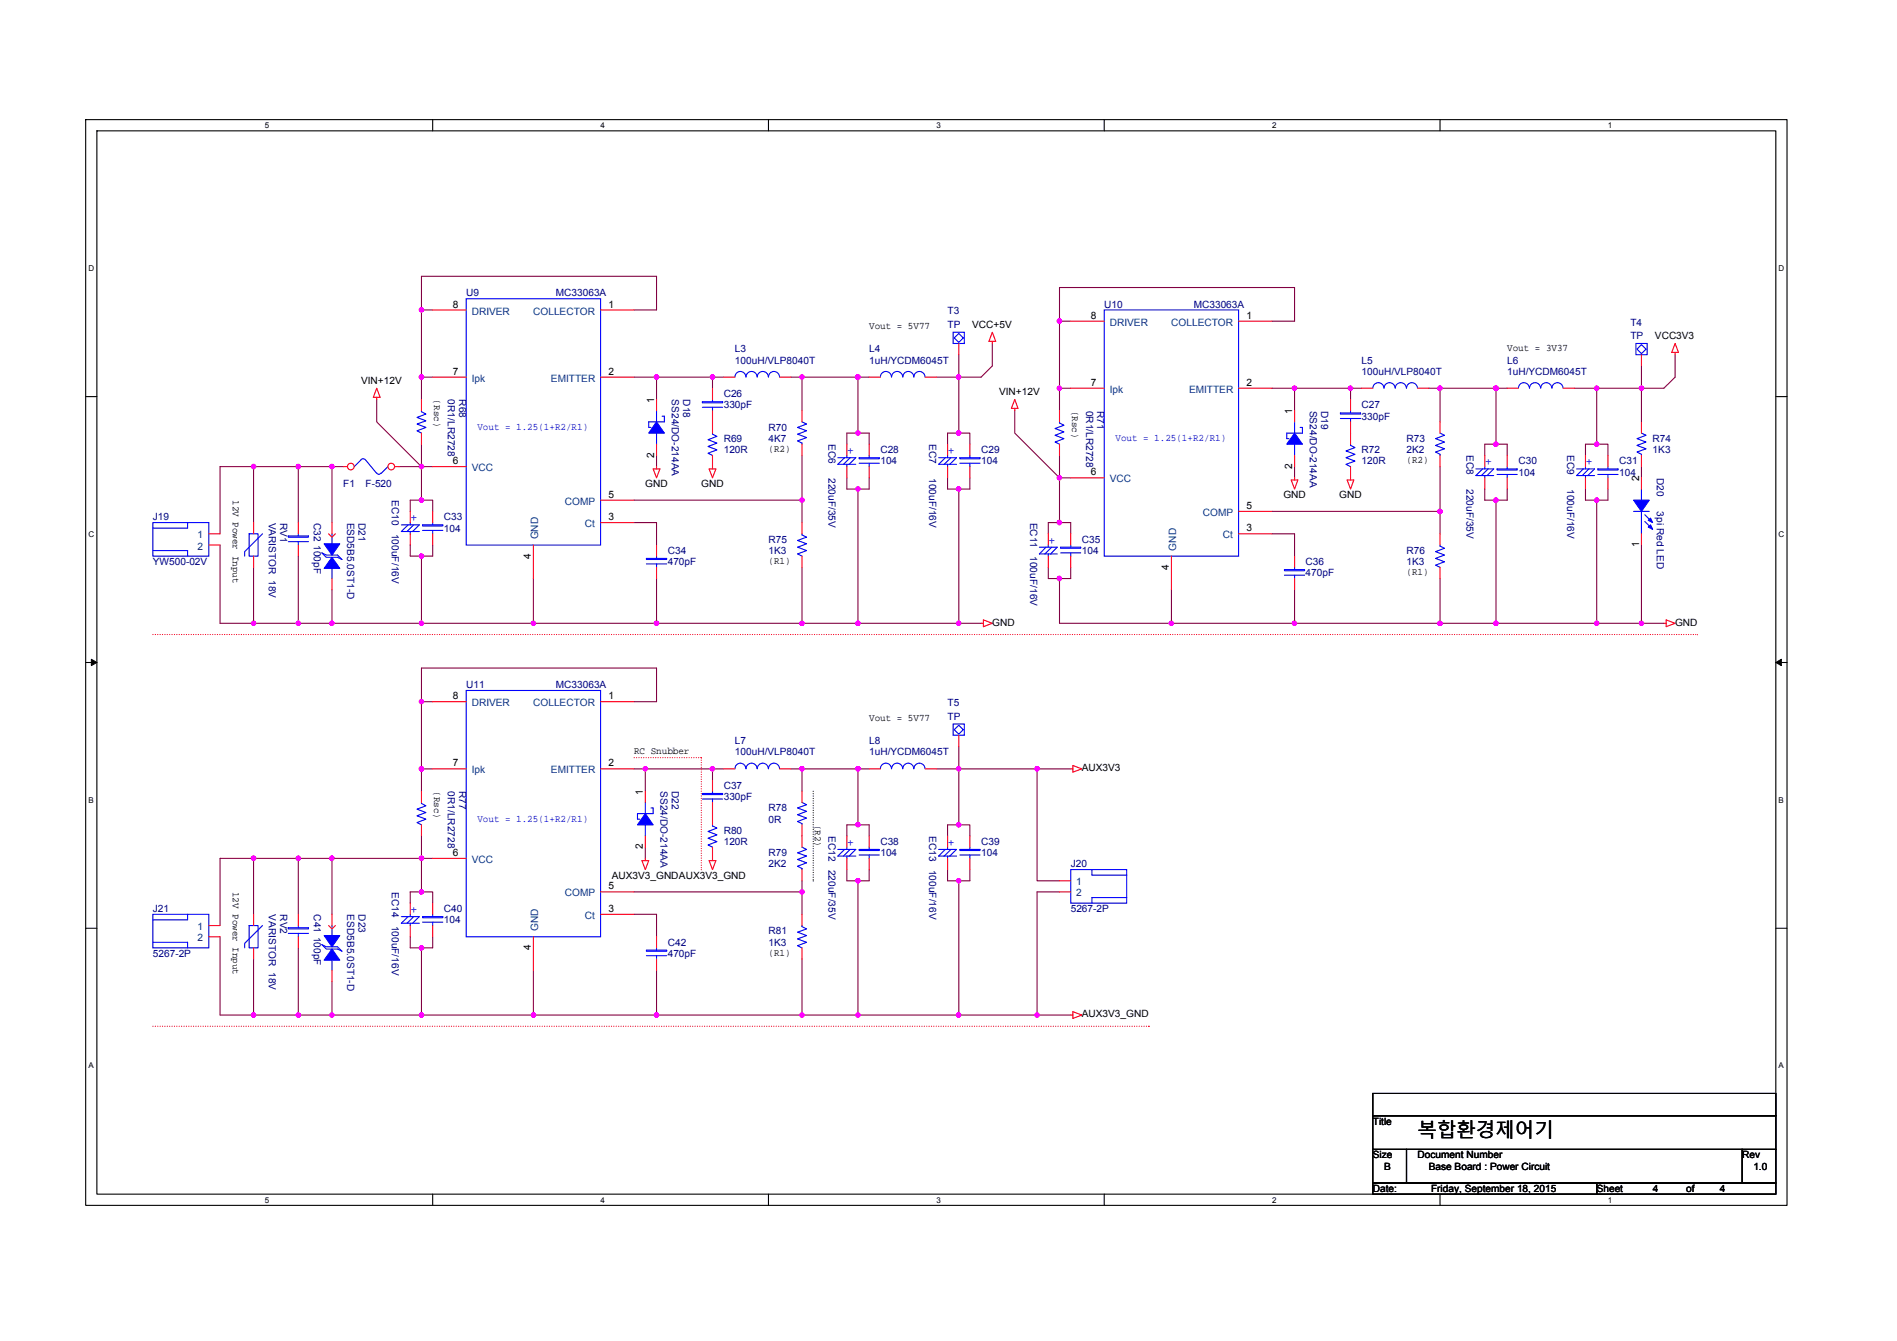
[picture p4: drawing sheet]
<svg xmlns="http://www.w3.org/2000/svg" width="297mm" height="210mm" viewBox="0 0 297 210" stroke-linecap="round" stroke-linejoin="round" font-family="sans-serif">
<path d="M13.4 18.7h266.4v170h-266.4zM15.2 20.5h262.9v166.5h-262.9z" fill="none" stroke="#000" stroke-width=".17"/>
<g fill="#fff">
<path d="M41.5 18.9h.6v1.4h-.6z"/>
<path d="M41.5 187.2h.6v1.4h-.6z"/>
</g>
<path d="M67.8 18.7v1.8M67.8 187v1.7" fill="none" stroke="#000" stroke-width=".17"/>
<g fill="#fff">
<path d="M94 18.9h.7v1.4h-.7z"/>
<path d="M94 187.2h.7v1.4h-.7z"/>
</g>
<path d="M120.3 18.7v1.8M120.3 187v1.7" fill="none" stroke="#000" stroke-width=".17"/>
<g fill="#fff">
<path d="M146.6 18.9h.7v1.4h-.7z"/>
<path d="M146.6 187.2h.7v1.4h-.7z"/>
</g>
<path d="M172.9 18.7v1.8M172.9 187v1.7" fill="none" stroke="#000" stroke-width=".17"/>
<g fill="#fff">
<path d="M199.2 18.9h.7v1.4h-.7z"/>
<path d="M199.2 187.2h.7v1.4h-.7z"/>
</g>
<path d="M225.5 18.7v1.8M225.5 187v1.7" fill="none" stroke="#000" stroke-width=".17"/>
<g fill="#fff">
<path d="M251.8 18.9h.7v1.4h-.7z"/>
<path d="M251.8 187.2h.7v1.4h-.7z"/>
<path d="M13.9 41.3h.8v1.4h-.8z"/>
<path d="M278.5 41.3h.9v1.4h-.9z"/>
<path d="M13.9 82.9h.8v1.4h-.8z"/>
<path d="M278.5 82.9h.9v1.4h-.9z"/>
</g>
<path d="M13.4 62.1h1.8M278.1 62.1h1.7" fill="none" stroke="#000" stroke-width=".17"/>
<g fill="#fff">
<path d="M13.9 124.5h.8v1.4h-.8z"/>
<path d="M278.5 124.5h.8v1.4h-.8z"/>
</g>
<path d="M13.4 103.7h1.8M278.1 103.7h1.7" fill="none" stroke="#000" stroke-width=".17"/>
<path d="M14.3 103.2l.9 .5-.9 .5zM278.1 103.7l.8-.5v1z" fill="#000" stroke="#000" stroke-width=".16"/>
<g fill="#fff">
<path d="M13.8 166.2h.9v1.4h-.9z"/>
<path d="M278.5 166.2h.8v1.4h-.8z"/>
</g>
<path d="M13.4 145.4h1.8M278.1 145.4h1.7M215 171.2h63.1v3.5h-63.1zM215 174.7h63.1v5.3h-63.1zM215 180h5.2v5.2h-5.2zM220.2 180h52.6v5.2h-52.6zM272.8 180h5.3v5.2h-5.3zM215 185.2h35v1.8h-35zM250 185.2h28.1v1.8h-28.1z" fill="none" stroke="#000" stroke-width=".17"/>
<path d="M23.9 99.4h241.9M265.8 99.4h.1M99.3 118.6h10.5M109.8 118.6h.1M109.8 118.6v17.6M109.8 136.2h.1M23.9 160.7h156M179.9 160.7h.1" fill="none" stroke="#f00" stroke-width=".17" stroke-dasharray="0 .3"/>
<path d="M127.3 123.9v14M127.3 137.9h.1" fill="none" stroke="#000" stroke-width=".17" stroke-dasharray="0 .3"/>
<g fill="none" stroke="#800040" stroke-width=".17">
<path d="M66 59.1h1.8M66 59.1v3.4M66 48.5v10.6M67.8 48.5h-1.8v-5.2h36.8v5.2h-3.5M99.3 59.1h3.5M102.8 59.1h8.8v1.7M102.8 59.1v3.4M111.6 59.1h1.7M123.8 59.1h1.8M125.6 59.1v5.2M125.6 59.1h8.7M134.3 59.1h1.8"/>
<path d="M134.3 59.1v8.7M146.6 59.1h3.5M150.1 55.5v3.6M150.1 59.1v8.7h1.8v1.8M155.4 53.8v3.5l-1.8 1.8h-3.5M165.9 50.3v10.5M167.7 50.3h-1.8v-5.3h36.8v5.3h-3.5M262.3 55.5v3.6l-1.8 1.7h-3.5v-3.5M39.7 73.1h7v8.7M39.7 73.1h-5.2v10.5M39.7 73.1v8.7M46.7 73.1h5.3"/>
<path d="M52 73.1h1.7M52 73.1v8.7M59 62.5v3.6l7 7M62.5 73.1h3.5M66 78.3h1.8v1.8M66 78.3h-1.8v1.8M66 73.1h1.8M66 69.6v3.5M66 73.1v5.2M99.3 78.3h26.3M102.8 71.3v1.8M125.6 71.3v7"/>
<path d="M125.6 78.3v3.5M132.6 74.8v1.8h1.7M134.3 67.8h1.8v1.8M134.3 76.6v21M134.3 67.8h-1.7v1.8M136.1 74.8v1.8h-1.8M148.4 74.8v1.8h1.7M150.1 76.6v21M150.1 67.8h-1.7v1.8M151.9 74.8v1.8h-1.8M158.9 64.3v3.5l7 7M165.9 74.8v7"/>
<path d="M165.9 71.3v3.5M165.9 60.8v3.5M165.9 60.8h1.8M165.9 74.8h1.8M199.2 60.8h3.5M202.7 60.8v3.5M202.7 73.1v1.7M202.7 60.8h8.8M211.5 60.8v1.7M211.5 60.8h1.7M223.7 60.8h1.8M225.5 60.8h8.7"/>
<path d="M225.5 60.8v5.3M225.5 73.1v7M232.5 76.6v1.7h1.7M234.2 60.8h1.8M234.2 69.6h-1.7v1.7M234.2 69.6h1.8v1.7M234.2 60.8v8.8M234.2 78.3v19.3M236 76.6v1.7h-1.8M246.5 60.8h3.5M248.3 76.6v1.7h1.7M250 60.8v8.8h1.8v1.7"/>
<path d="M250 69.6h-1.7v1.7M250 60.8h7v5.3M250 78.3v19.3M251.8 76.6v1.7h-1.8M257 73.1v1.7M34.5 85.3v12.3h5.2M39.7 97.6h7M39.7 88.8v8.8M46.7 87.1v10.5M46.7 97.6h5.3M52 92.4v5.2M52 97.6h14"/>
<path d="M64.2 85.3v1.8h1.8M66 87.1v10.5M66 97.6h17.5M67.8 85.3v1.8h-1.8M83.5 90.6v7M83.5 97.6h19.3M99.3 81.8h3.5v3.5M102.8 90.6v7M102.8 97.6h47.3M125.6 88.8v8.8M150.1 97.6h3.5M164.1 88.8v1.8h1.8v7h17.5"/>
<path d="M165.9 81.8h-1.8v1.8M165.9 81.8h1.8v1.8M167.7 88.8v1.8h-1.8M183.4 97.6h19.3M183.4 92.4v5.2M199.2 80.1h26.3M199.2 83.6h3.5v3.5M202.7 92.4v5.2M202.7 97.6h47.3M225.5 90.6v7M225.5 80.1v3.5M250 97.6h7"/>
<path d="M257 85.3v12.3M257 97.6h3.5M66 109.9v10.5M67.8 109.9h-1.8v-5.3h36.8v5.3h-3.5M150.1 116.9v3.5M39.7 134.4h7v8.8M39.7 134.4h-5.2v10.5M39.7 134.4v8.8M46.7 134.4h5.3M52 134.4h14M52 134.4v8.8M66 120.4h1.8"/>
<path d="M66 139.7h1.8v1.7M66 120.4v3.5M66 139.7h-1.8v1.7M66 134.4h1.8M66 130.9v3.5M66 134.4v5.3M99.3 139.7h26.3M99.3 120.4h1.7M101 132.7v1.7M101 120.4h10.6v1.7M101 120.4v3.5M111.6 120.4h1.7"/>
<path d="M123.8 120.4h1.8M125.6 120.4h8.7M125.6 120.4v3.5M125.6 137.9v1.8M125.6 139.7v3.5M132.6 136.2v1.7h1.7M134.3 129.2h1.8v1.7M134.3 120.4h1.8M134.3 137.9v21M134.3 129.2h-1.7v1.7M134.3 120.4v8.8M136.1 136.2v1.7h-1.8"/>
<path d="M146.6 120.4h3.5M148.4 136.2v1.7h1.7M150.1 137.9v21M150.1 120.4h12.3M150.1 129.2h-1.7v1.7M150.1 120.4v8.8h1.8v1.7M151.9 136.2v1.7h-1.8M162.4 120.4v17.5h3.5M162.4 120.4h5.3M165.9 139.7h-3.5v19.2M34.5 146.7v12.2h5.2M39.7 158.9h7"/>
<path d="M39.7 150.2v8.7M46.7 148.4v10.5M46.7 158.9h5.3M52 158.9h14M52 153.7v5.2M64.2 146.7v1.7h1.8M66 148.4v10.5M66 158.9h17.5M67.8 146.7v1.7h-1.8M83.5 151.9v7M83.5 158.9h19.3M99.3 143.2h3.5v3.5"/>
<path d="M102.8 151.9v7M102.8 158.9h47.3M125.6 150.2v8.7M150.1 158.9h12.3M162.4 158.9h5.3"/>
</g>
<g fill="#f0f" stroke="#f0f" stroke-width=".17">
<circle cx="165.9" cy="90.6" r=".34"/>
<circle cx="165.9" cy="81.8" r=".34"/>
<circle cx="257" cy="97.6" r=".34"/>
<circle cx="225.5" cy="97.6" r=".35"/>
<circle cx="202.7" cy="97.6" r=".34"/>
<circle cx="183.4" cy="97.6" r=".34"/>
<circle cx="250" cy="97.6" r=".34"/>
<circle cx="250" cy="78.3" r=".34"/>
<circle cx="234.2" cy="97.6" r=".35"/>
<circle cx="234.2" cy="78.3" r=".35"/>
<circle cx="234.2" cy="69.6" r=".35"/>
<circle cx="234.2" cy="60.8" r=".35"/>
<circle cx="225.5" cy="60.8" r=".35"/>
<circle cx="250" cy="69.6" r=".34"/>
<circle cx="250" cy="60.8" r=".34"/>
<circle cx="211.5" cy="60.8" r=".34"/>
<circle cx="225.5" cy="80.1" r=".35"/>
<circle cx="165.9" cy="74.8" r=".34"/>
<circle cx="165.9" cy="60.8" r=".34"/>
<circle cx="165.9" cy="50.3" r=".34"/>
<circle cx="257" cy="60.8" r=".34"/>
<circle cx="125.6" cy="59" r=".34"/>
<circle cx="125.6" cy="97.6" r=".34"/>
<circle cx="102.8" cy="97.6" r=".35"/>
<circle cx="83.5" cy="97.6" r=".34"/>
<circle cx="150.1" cy="97.6" r=".34"/>
<circle cx="150.1" cy="76.6" r=".34"/>
<circle cx="134.3" cy="97.6" r=".34"/>
<circle cx="134.3" cy="76.6" r=".34"/>
<circle cx="134.3" cy="59" r=".34"/>
<circle cx="134.3" cy="67.8" r=".34"/>
<circle cx="150.1" cy="67.8" r=".34"/>
<circle cx="150.1" cy="59" r=".34"/>
<circle cx="102.8" cy="59" r=".35"/>
<circle cx="111.6" cy="59" r=".35"/>
<circle cx="125.6" cy="78.3" r=".34"/>
<circle cx="66" cy="73.1" r=".34"/>
<circle cx="66" cy="59" r=".34"/>
<circle cx="66" cy="87.1" r=".34"/>
<circle cx="66" cy="78.3" r=".34"/>
<circle cx="66" cy="48.5" r=".34"/>
<circle cx="202.7" cy="60.8" r=".34"/>
<circle cx="52" cy="73.1" r=".34"/>
<circle cx="46.7" cy="73.1" r=".34"/>
<circle cx="39.7" cy="97.6" r=".34"/>
<circle cx="39.7" cy="73.1" r=".34"/>
<circle cx="46.7" cy="97.6" r=".34"/>
<circle cx="66" cy="97.6" r=".34"/>
<circle cx="52" cy="97.6" r=".34"/>
<circle cx="52" cy="134.4" r=".34"/>
<circle cx="46.7" cy="134.4" r=".34"/>
<circle cx="39.7" cy="158.9" r=".34"/>
<circle cx="39.7" cy="134.4" r=".34"/>
<circle cx="46.7" cy="158.9" r=".34"/>
<circle cx="125.6" cy="120.4" r=".34"/>
<circle cx="125.6" cy="158.9" r=".34"/>
<circle cx="102.8" cy="158.9" r=".35"/>
<circle cx="83.5" cy="158.9" r=".34"/>
<circle cx="66" cy="158.9" r=".34"/>
<circle cx="150.1" cy="158.9" r=".34"/>
<circle cx="150.1" cy="137.9" r=".34"/>
<circle cx="134.3" cy="158.9" r=".34"/>
<circle cx="134.3" cy="137.9" r=".34"/>
<circle cx="134.3" cy="120.4" r=".34"/>
<circle cx="134.3" cy="129.1" r=".34"/>
<circle cx="150.1" cy="129.1" r=".34"/>
<circle cx="150.1" cy="120.4" r=".34"/>
<circle cx="101" cy="120.4" r=".34"/>
<circle cx="111.6" cy="120.4" r=".35"/>
<circle cx="125.6" cy="139.7" r=".34"/>
<circle cx="66" cy="134.4" r=".34"/>
<circle cx="66" cy="120.4" r=".34"/>
<circle cx="66" cy="148.4" r=".34"/>
<circle cx="66" cy="139.7" r=".34"/>
<circle cx="66" cy="109.9" r=".34"/>
<circle cx="52" cy="158.9" r=".34"/>
<circle cx="162.4" cy="120.4" r=".34"/>
<circle cx="162.4" cy="158.9" r=".34"/>
</g>
<g fill="none" stroke="#f00" stroke-width=".17">
<path d="M67.8 59.1h5.2M67.8 48.5h5.2M94 48.5h5.3M94 59.1h5.3M136.1 59.1h1.8M144.9 59.1h1.7M155.4 52l.5 1.4h-1zM155.4 53.4v.4M262.3 53.8l.5 1.4h-1zM262.3 55.2v.3M59 60.8l.5 1.4h-1zM59 62.2v.3"/>
<path d="M67.8 73.1h5.2M94 78.3h5.3M102.3 73.4h1l-.5 1.4zM102.8 73.1v.3M111 73.4h1.1l-.5 1.4zM111.6 71.3v2.1M111.6 66.1v1.7M132.6 69.6v1.7M132.6 73.1v1.7M148.4 69.6v1.7M148.4 73.1v1.7M158.9 62.5l.5 1.4h-1z"/>
<path d="M158.9 63.9v.4M165.9 69.6v1.7M165.9 64.3v1.8M202.2 75.2h1l-.5 1.4zM202.7 71.3v1.8M202.7 64.3v1.8M202.7 74.8v.4M210.9 75.2h1.1l-.5 1.4zM211.5 73.1v2.1M211.5 67.8v1.8M232.5 71.3v1.8M232.5 74.8v1.8"/>
<path d="M236 60.8h1.8M244.8 60.8h1.7M248.3 71.3v1.8M248.3 74.8v1.8M251.8 71.3v1.8M251.8 74.8v1.8M257 74.8v1.8M64.2 80.1v1.7M64.2 83.6v1.7M83.5 85.3v5.3M94 81.8h5.3M153.6 97.6h.4"/>
<path d="M154 97.1l1.4 .5-1.4 .5zM202.7 87.1v1.7M202.7 90.6v1.8M257 83.6v1.7M260.5 97.6h.4M260.9 97.1l1.4 .5-1.4 .5zM67.8 109.9h5.2M94 109.9h5.3M150.1 115.1v1.8M168 119.9l1.4 .5-1.4 .5zM67.8 134.4h5.2M67.8 120.4h5.2"/>
<path d="M94 120.4h5.3M94 139.7h5.3M100.5 134.8h1.1l-.6 1.4zM101 134.4v.4M111 134.8h1.1l-.5 1.4zM111.6 134.4v.4M125.6 130.9v1.8M125.6 136.2v1.7M132.6 130.9v1.8M132.6 134.4v1.8M136.1 120.4h1.8M144.9 120.4h1.7"/>
<path d="M148.4 130.9v1.8M148.4 134.4v1.8M167.7 120.4h.3M32.7 144.9h1.8M32.7 146.7h1.8M46.7 143.2v1.7M46.7 146.7v1.7M51.5 144.9l.5 .6 .5-.6M52 143.2v1.7M52 151.9v1.8M64.2 141.4v1.8M64.2 144.9v1.8"/>
<path d="M67.8 141.4v1.8M67.8 144.9v1.8M83.5 146.7v5.2M94 143.2h5.3M102.8 146.7v1.7M102.8 150.2v1.7M125.6 148.4v1.8M125.6 143.2v1.7M167.7 158.9h.3M168 158.4l1.4 .5-1.4 .6z"/>
</g>
<g fill="none" stroke="#00f" stroke-width=".17">
<path d="M73 46.8h21v38.5h-21zM137.9 59a.87 .87 0 0 1 .8-.8 .87 .87 0 0 1 .9 .8 .88 .88 0 0 1 .9-.8 .88 .88 0 0 1 .8 .8 .87 .87 0 0 1 .9-.8 .87 .87 0 0 1 .9 .8M143.1 59a.87 .87 0 0 1 .9-.8 .87 .87 0 0 1 .8 .8M56.5 72l-1 1.1M57.2 72a.49 .49 0 0 0-.7 0M57.2 72l1.8 2.1M59.6 74.1a.34 .34 0 0 1-.3 .2 .34 .34 0 0 1-.3-.2M60.7 73.1l-1 1M111.6 67.8v.2l.7 .3-1.4 .6 1.4 .5-1.4 .5 1.4 .5-1.4 .6 .7 .3M131.2 71.7h2.8l-1.1 1M132.2 71.7l-1 1h2.8M132.6 71.3v.4"/>
<path d="M132.6 72.7v.4M133.1 71.7l-1 1M147 71.7h2.8l-1.1 1M148 71.7l-1 1h2.8M148.4 71.3v.4M148.4 72.7v.4M148.9 71.7l-1.1 1M165.9 66.1v.1l.7 .4-1.4 .5 1.4 .5-1.4 .6 1.4 .5-1.4 .5 .7 .4M202.7 69.6v1.7M202.7 66.1v1.7M203.6 66.9h.3v.9h-2.4v.9h.3M211.5 69.6v.1l.7 .4-1.4 .5 1.4 .5-1.4 .6 1.4 .5-1.4 .5 .7 .4"/>
<path d="M231.1 73.4h2.8l-1 1.1M232.2 73.4l-1.1 1.1h2.8M232.5 73.1v.3M232.5 74.5v.3M233 73.4l-1 1.1M241.2 60.8a.88 .88 0 0 0-.8-.9 .88 .88 0 0 0-.9 .9 .86 .86 0 0 0-.9-.9 .86 .86 0 0 0-.8 .9M243 60.8a.87 .87 0 0 0-.9-.9 .87 .87 0 0 0-.8 .9M244.7 60.8a.87 .87 0 0 0-.8-.9 .87 .87 0 0 0-.9 .9M246.9 73.4h2.8l-1.1 1.1M247.9 73.4l-1 1.1h2.8M248.3 73.1v.3M248.3 74.5v.3"/>
<path d="M248.8 73.4l-1 1.1M250.2 74.3h3.2M250.2 73.4h3.2v.2h-3.2zM251.8 73.1v.3M251.8 74.3v.5M257 76.6v1.7M62.8 82.2h2.9l-1.1 1M63.9 82.2l-1.1 1h2.9M64.2 81.8v.4M64.2 83.2v.4M64.8 82.2l-1.1 1M201.1 90.1h3.2"/>
<path d="M201.1 89.2h3.2v.2h-3.2zM202.7 88.8v.4M202.7 90.1v.5M255.8 80.1h2.5M257 80.1v3.5M257.6 80.6l1 1.1M257.6 81.7l1 1M73 108.1h21v38.6h-21zM149.2 113.4h1.8v1.7h-1.8zM149.4 114.3l.7-.7 .7 .7-.7 .7zM125.6 132.7l.7 .3-1.4 .5 1.4 .5-1.4 .6 1.4 .5-1.4 .5 .7 .4v.2M131.2 133h2.8l-1.1 1"/>
<path d="M132.2 133l-1 1h2.8M132.6 132.7v.3M132.6 134v.4M133.1 133l-1 1M143.1 120.4a.87 .87 0 0 0-.9-.9 .87 .87 0 0 0-.9 .9 .88 .88 0 0 0-.8-.9 .88 .88 0 0 0-.9 .9 .87 .87 0 0 0-.9-.9 .87 .87 0 0 0-.8 .9M144.8 120.4a.87 .87 0 0 0-.8-.9 .87 .87 0 0 0-.9 .9M147 133h2.8l-1.1 1M148 133l-1 1h2.8M148.4 132.7v.3M148.4 134v.4M148.9 133l-1.1 1M23.9 143.2h8.8v5.2h-8.8z"/>
<path d="M23.9 147.6h5.5v.8M29.4 143.2v.8h-5.5M45.1 146.2h3.2M45.1 145.3h3.2v.2h-3.2zM46.7 144.9v.4M46.7 146.2v.5M50.4 147.9l.7 .4h1.7l.7 .6-.7-.3h-1.7zM52 144.9v1.8M52 150.2v1.7M62.8 143.5h2.9l-1.1 1.1M63.9 143.5l-1.1 1.1h2.9M64.2 143.2v.3"/>
<path d="M64.2 144.6v.3M64.8 143.5l-1.1 1.1M66.2 144.4h3.1M66.2 143.5h3.1v.2h-3.1zM67.8 143.2v.3M67.8 144.4v.5M101.2 149.6h3.2M101.2 148.8h3.2v.1h-3.2zM102.8 148.4v.4M102.8 149.6v.6M125.6 144.9v.2l.7 .4-1.4 .5 1.4 .5-1.4 .5 1.4 .6-1.4 .5 .7 .3"/>
</g>
<g fill="#00f" stroke="#00f" stroke-width=".17">
<path d="M202.7 67.8l1.2 1.8h-2.4z" fill-rule="evenodd"/>
<path d="M50.8 146.5h2.4l-1.2 1.8z" fill-rule="evenodd"/>
<path d="M52 148.6l1.2 1.7h-2.4z" fill-rule="evenodd"/>
<path d="M255.8 78.3h2.5l-1.3 1.8z" fill-rule="evenodd"/>
<path d="M258.1 82.5l.3-.3 .4 .7z" fill-rule="evenodd"/>
<path d="M258.1 81.5l.3-.4 .4 .7z" fill-rule="evenodd"/>
</g>
<circle cx="54.9" cy="73.1" r=".52" fill="#fff" stroke="#f00" stroke-width=".17"/>
<path d="M53.7 73.1h.7" fill="none" stroke="#f00" stroke-width=".17"/>
<circle cx="61.3" cy="73.1" r=".52" fill="#fff" stroke="#f00" stroke-width=".17"/>
<g fill="none" stroke="#f00" stroke-width=".17">
<path d="M113.3 59.1h1.8M122.1 59.1h1.7M150.1 53.8v1.7M167.7 50.3h5.2M193.9 50.3h5.3M257 55.5v1.8M61.8 73.1h.7M66 67.8v1.8M66 62.5v1.8M102.8 69.6v1.7M102.8 62.5v1.8M111.6 60.8v1.7"/>
<path d="M111.6 64.3v1.8M125.6 64.3v1.8M125.6 69.6v1.7M136.1 69.6v1.7M136.1 73.1v1.7M151.9 69.6v1.7M151.9 73.1v1.7M167.7 74.8h5.2M167.7 60.8h5.2M193.9 60.8h5.3M211.5 62.5v1.8M211.5 66.1v1.7"/>
<path d="M213.2 60.8h1.8M222 60.8h1.7M225.5 66.1v1.7M225.5 71.3v1.8M236 71.3v1.8M236 74.8v1.8M257 66.1v1.7M257 71.3v1.8M32.7 83.6h1.8M32.7 85.3h1.8M39.7 81.8v1.8M39.7 87.1v1.7"/>
<path d="M46.7 81.8v1.8M46.7 85.3v1.8M51.5 83.6l.5 .5 .5-.5M52 81.8v1.8M52 90.6v1.8M67.8 80.1v1.7M67.8 83.6v1.7M102.8 85.3v1.8M102.8 88.8v1.8M125.6 87.1v1.7M125.6 81.8v1.8M164.1 83.6v1.7"/>
<path d="M164.1 87.1v1.7M167.7 83.6v1.7M167.7 87.1v1.7M183.4 87.1v5.3M193.9 83.6h5.3M193.9 80.1h5.3M225.5 88.8v1.8M225.5 83.6v1.7M66 129.2v1.7M66 123.9v1.7M101 130.9v1.8M101 123.9v1.7"/>
<path d="M111.6 122.1v1.8M111.6 125.6v3.6M111.6 132.7v1.7M113.3 120.4h1.8M122.1 120.4h1.7M125.6 123.9v1.7M125.6 129.2v1.7M136.1 130.9v1.8M136.1 134.4v1.8M151.9 130.9v1.8M151.9 134.4v1.8M165.9 137.9h1.8"/>
<path d="M165.9 139.7h1.8M39.7 143.2v1.7M39.7 148.4v1.8"/>
</g>
<g fill="none" stroke="#00f" stroke-width=".17">
<path d="M115.1 59a.86 .86 0 0 1 .8-.8 .86 .86 0 0 1 .9 .8 .88 .88 0 0 1 .9-.8 .88 .88 0 0 1 .9 .8M118.6 59a.87 .87 0 0 1 .8-.8 .87 .87 0 0 1 .9 .8M120.3 59a.87 .87 0 0 1 .9-.8 .87 .87 0 0 1 .9 .8M149.2 52h1.8v1.8h-1.8zM149.4 52.9l.7-.7 .7 .7-.7 .7zM172.9 48.5h21v38.6h-21zM256.2 53.8h1.7v1.7h-1.7zM257 54l.7 .7-.7 .7-.7-.7zM66 64.3v.2l.7 .3-1.4 .6 1.4 .5-1.4 .5 1.4 .5-1.4 .6 .7 .3M102.8 67.8v1.8M102.8 64.3v1.8M103.7 65.2h.3v.9h-2.4v.8h.3"/>
<path d="M110 63.8h3.2M110 62.9h3.2v.2h-3.2zM111.6 62.5v.4M111.6 63.8v.5M125.6 66.1l.7 .3-1.4 .5 1.4 .6-1.4 .5 1.4 .5-1.4 .5 .7 .4v.2M134.5 72.5h3.2M134.5 71.7h3.2v.1h-3.2zM136.1 71.3v.4M136.1 72.5v.6M150.3 72.5h3.2M150.3 71.7h3.2v.1h-3.2zM151.9 71.3v.4"/>
<path d="M151.9 72.5v.6M209.9 65.5h3.1M209.9 64.7h3.1v.1h-3.1zM211.5 64.3v.4M211.5 65.5v.6M220.2 60.8a.88 .88 0 0 0-.9-.9 .88 .88 0 0 0-.8 .9 .88 .88 0 0 0-.9-.9 .88 .88 0 0 0-.9 .9 .87 .87 0 0 0-.9-.9 .87 .87 0 0 0-.8 .9M222 60.8a.86 .86 0 0 0-.9-.9 .86 .86 0 0 0-.9 .9M225.5 67.8l.7 .4-1.4 .5 1.4 .5-1.4 .5 1.4 .6-1.4 .5 .7 .3v.2M234.4 74.3h3.2M234.4 73.4h3.2v.2h-3.2zM236 73.1v.3M236 74.3v.5"/>
<path d="M257 67.8l.7 .4-1.4 .5 1.4 .5-1.4 .5 1.4 .6-1.4 .5 .7 .3v.2M23.9 81.8h8.8v5.3h-8.8zM23.9 86.2h5.5v.9M29.4 81.8v.9h-5.5M39 83.6h1.4v3.5h-1.4zM41.1 83.6l-2.8 2.8v.7M45.1 84.8h3.2M45.1 83.9h3.2v.2h-3.2zM46.7 83.6v.3M46.7 84.8v.5M50.4 86.6l.7 .3h1.7l.7 .7-.7-.3h-1.7zM52 83.6v1.7"/>
<path d="M52 88.8v1.8M66.2 83.1h3.1M66.2 82.2h3.1v.2h-3.1zM67.8 81.8v.4M67.8 83.1v.5M101.2 88.3h3.2M101.2 87.4h3.2v.2h-3.2zM102.8 87.1v.3M102.8 88.3v.5M125.6 83.6v.2l.7 .3-1.4 .5 1.4 .6-1.4 .5 1.4 .5-1.4 .5 .7 .4M162.7 85.7h2.8l-1 1M163.8 85.7l-1.1 1h2.8"/>
<path d="M164.1 85.3v.4M164.1 86.7v.4M164.7 85.7l-1.1 1M166.1 86.6h3.1M166.1 85.7h3.1v.2h-3.1zM167.7 85.3v.4M167.7 86.6v.5M225.5 85.3v.2l.7 .4-1.4 .5 1.4 .5-1.4 .5 1.4 .6-1.4 .5 .7 .3M66 125.6v.2l.7 .4-1.4 .5 1.4 .5-1.4 .5 1.4 .6-1.4 .5 .7 .4M101 129.2v1.7M101 125.6v1.8M101.9 126.5h.4v.9h-2.5v.9h.4"/>
<path d="M110 125.1h3.2M110 124.2h3.2v.2h-3.2zM111.6 123.9v.3M111.6 125.1v.5M111.6 129.2v.1l.7 .4-1.4 .5 1.4 .5-1.4 .6 1.4 .5-1.4 .5 .7 .4M118.6 120.4a.88 .88 0 0 0-.9-.9 .88 .88 0 0 0-.9 .9 .86 .86 0 0 0-.9-.9 .86 .86 0 0 0-.8 .9M120.3 120.4a.87 .87 0 0 0-.9-.9 .87 .87 0 0 0-.8 .9M122.1 120.4a.87 .87 0 0 0-.9-.9 .87 .87 0 0 0-.9 .9M125.6 125.6l.7 .4-1.4 .5 1.4 .5-1.4 .6 1.4 .5-1.4 .5 .7 .4v.2M134.5 133.9h3.2M134.5 133h3.2v.2h-3.2zM136.1 132.7v.3"/>
<path d="M136.1 133.9v.5M150.3 133.9h3.2M150.3 133h3.2v.2h-3.2zM151.9 132.7v.3M151.9 133.9v.5M167.7 136.2h8.7v5.2h-8.7zM171 136.2v.8h5.4M39 144.9h1.4v3.5h-1.4zM41.1 144.9l-2.8 2.8v.7M176.4 140.5h-5.4v.9"/>
</g>
<g fill="#00f" stroke="#00f" stroke-width=".17">
<path d="M102.8 66.1l1.2 1.7h-2.4z" fill-rule="evenodd"/>
<path d="M101 127.4l1.3 1.8h-2.5z" fill-rule="evenodd"/>
<path d="M50.8 85.2h2.4l-1.2 1.7z" fill-rule="evenodd"/>
<path d="M52 87.3l1.2 1.7h-2.4z" fill-rule="evenodd"/>
</g>
<g fill="#f0f" stroke="#f0f" stroke-width=".17">
<circle cx="165.9" cy="90.6" r=".34"/>
<circle cx="165.9" cy="81.8" r=".34"/>
<circle cx="257" cy="97.6" r=".34"/>
<circle cx="225.5" cy="97.6" r=".35"/>
<circle cx="202.7" cy="97.6" r=".34"/>
<circle cx="183.4" cy="97.6" r=".34"/>
<circle cx="250" cy="97.6" r=".34"/>
<circle cx="250" cy="78.3" r=".34"/>
<circle cx="234.2" cy="97.6" r=".35"/>
<circle cx="234.2" cy="78.3" r=".35"/>
<circle cx="234.2" cy="69.6" r=".35"/>
<circle cx="234.2" cy="60.8" r=".35"/>
<circle cx="225.5" cy="60.8" r=".35"/>
<circle cx="250" cy="69.6" r=".34"/>
<circle cx="250" cy="60.8" r=".34"/>
<circle cx="211.5" cy="60.8" r=".34"/>
<circle cx="225.5" cy="80.1" r=".35"/>
<circle cx="165.9" cy="74.8" r=".34"/>
<circle cx="165.9" cy="60.8" r=".34"/>
<circle cx="165.9" cy="50.3" r=".34"/>
<circle cx="257" cy="60.8" r=".34"/>
<circle cx="125.6" cy="59" r=".34"/>
<circle cx="125.6" cy="97.6" r=".34"/>
<circle cx="102.8" cy="97.6" r=".35"/>
<circle cx="83.5" cy="97.6" r=".34"/>
<circle cx="150.1" cy="97.6" r=".34"/>
<circle cx="150.1" cy="76.6" r=".34"/>
<circle cx="134.3" cy="97.6" r=".34"/>
<circle cx="134.3" cy="76.6" r=".34"/>
<circle cx="134.3" cy="59" r=".34"/>
<circle cx="134.3" cy="67.8" r=".34"/>
<circle cx="150.1" cy="67.8" r=".34"/>
<circle cx="150.1" cy="59" r=".34"/>
<circle cx="102.8" cy="59" r=".35"/>
<circle cx="111.6" cy="59" r=".35"/>
<circle cx="125.6" cy="78.3" r=".34"/>
<circle cx="66" cy="73.1" r=".34"/>
<circle cx="66" cy="59" r=".34"/>
<circle cx="66" cy="87.1" r=".34"/>
<circle cx="66" cy="78.3" r=".34"/>
<circle cx="66" cy="48.5" r=".34"/>
<circle cx="202.7" cy="60.8" r=".34"/>
<circle cx="52" cy="73.1" r=".34"/>
<circle cx="46.7" cy="73.1" r=".34"/>
<circle cx="39.7" cy="97.6" r=".34"/>
<circle cx="39.7" cy="73.1" r=".34"/>
<circle cx="46.7" cy="97.6" r=".34"/>
<circle cx="66" cy="97.6" r=".34"/>
<circle cx="52" cy="97.6" r=".34"/>
<circle cx="52" cy="134.4" r=".34"/>
<circle cx="46.7" cy="134.4" r=".34"/>
<circle cx="39.7" cy="158.9" r=".34"/>
<circle cx="39.7" cy="134.4" r=".34"/>
<circle cx="46.7" cy="158.9" r=".34"/>
<circle cx="125.6" cy="120.4" r=".34"/>
<circle cx="125.6" cy="158.9" r=".34"/>
<circle cx="102.8" cy="158.9" r=".35"/>
<circle cx="83.5" cy="158.9" r=".34"/>
<circle cx="66" cy="158.9" r=".34"/>
<circle cx="150.1" cy="158.9" r=".34"/>
<circle cx="150.1" cy="137.9" r=".34"/>
<circle cx="134.3" cy="158.9" r=".34"/>
<circle cx="134.3" cy="137.9" r=".34"/>
<circle cx="134.3" cy="120.4" r=".34"/>
<circle cx="134.3" cy="129.1" r=".34"/>
<circle cx="150.1" cy="129.1" r=".34"/>
<circle cx="150.1" cy="120.4" r=".34"/>
<circle cx="101" cy="120.4" r=".34"/>
<circle cx="111.6" cy="120.4" r=".35"/>
<circle cx="125.6" cy="139.7" r=".34"/>
<circle cx="66" cy="134.4" r=".34"/>
<circle cx="66" cy="120.4" r=".34"/>
<circle cx="66" cy="148.4" r=".34"/>
<circle cx="66" cy="139.7" r=".34"/>
<circle cx="66" cy="109.9" r=".34"/>
<circle cx="52" cy="158.9" r=".34"/>
<circle cx="162.4" cy="120.4" r=".34"/>
<circle cx="162.4" cy="158.9" r=".34"/>
</g>
<text font-size="3" x="222" y="178">복합환경제어기</text>
<g font-size="1.9" fill="#00f">
<text x="132.6" y="71.1">+</text>
<text x="148.4" y="71.1">+</text>
<text x="232.5" y="72.9">+</text>
<text x="248.3" y="72.9">+</text>
<text x="64.2" y="81.6">+</text>
<text x="164.1" y="85.1">+</text>
<text x="132.6" y="132.4">+</text>
<text x="148.4" y="132.4">+</text>
<text x="64.2" y="143">+</text>
</g>
<g font-size="1.6" fill="#000080">
<text x="73" y="46.4">U9</text>
<text x="87" y="46.4">MC33063A</text>
<text x="148.4" y="49.2">T3</text>
<text x="148.4" y="51.3">TP</text>
<text x="172.9" y="48.2">U10</text>
<text x="186.9" y="48.2">MC33063A</text>
<text x="255.3" y="51">T4</text>
<text x="255.3" y="53.1">TP</text>
<text x="115.1" y="55.2">L3</text>
<text x="115.1" y="56.9">100uH/VLP8040T</text>
<text x="136.1" y="55.2">L4</text>
<text x="136.1" y="56.9">1uH/YCDM6045T</text>
<text x="213.2" y="56.9">L5</text>
<text x="213.2" y="58.7">100uH/VLP8040T</text>
<text x="236" y="56.9">L6</text>
<text x="236" y="58.7">1uH/YCDM6045T</text>
<text x="70.1" y="62.5" transform="rotate(90 70.1 62.5)">0R1/LR2728</text>
<text x="71.9" y="62.5" transform="rotate(90 71.9 62.5)">R68</text>
<text x="105.2" y="62.5" transform="rotate(90 105.2 62.5)">SS24/DO-214AA</text>
<text x="107" y="62.5" transform="rotate(90 107 62.5)">D18</text>
<text x="113.3" y="62.2">C26</text>
<text x="113.3" y="63.9">330pF</text>
<text x="170" y="64.3" transform="rotate(90 170 64.3)">0R1/LR2728</text>
<text x="171.8" y="64.3" transform="rotate(90 171.8 64.3)">R71</text>
<text x="205.1" y="64.3" transform="rotate(90 205.1 64.3)">SS24/DO-214AA</text>
<text x="206.9" y="64.3" transform="rotate(90 206.9 64.3)">D19</text>
<text x="213.2" y="63.9">C27</text>
<text x="213.2" y="65.7">330pF</text>
<text x="113.3" y="69.2">R69</text>
<text x="113.3" y="71">120R</text>
<text x="120.3" y="67.5">R70</text>
<text x="120.3" y="69.2">4K7</text>
<text x="129.7" y="69.6" transform="rotate(90 129.7 69.6)">EC6</text>
<text x="137.9" y="71">C28</text>
<text x="145.5" y="69.6" transform="rotate(90 145.5 69.6)">EC7</text>
<text x="153.6" y="71">C29</text>
<text x="213.2" y="71">R72</text>
<text x="220.2" y="69.2">R73</text>
<text x="220.2" y="71">2K2</text>
<text x="229.6" y="71.3" transform="rotate(90 229.6 71.3)">EC8</text>
<text x="245.4" y="71.3" transform="rotate(90 245.4 71.3)">EC9</text>
<text x="258.8" y="69.2">R74</text>
<text x="258.8" y="71">1K3</text>
<text x="53.7" y="76.2">F1</text>
<text x="57.2" y="76.2">F-520</text>
<text x="129.7" y="74.8" transform="rotate(90 129.7 74.8)">220uF/35V</text>
<text x="137.9" y="72.7">104</text>
<text x="145.5" y="74.8" transform="rotate(90 145.5 74.8)">100uF/16V</text>
<text x="153.6" y="72.7">104</text>
<text x="213.2" y="72.7">120R</text>
<text x="229.6" y="76.6" transform="rotate(90 229.6 76.6)">220uF/35V</text>
<text x="237.8" y="72.7">C30</text>
<text x="237.8" y="74.5">104</text>
<text x="245.4" y="76.6" transform="rotate(90 245.4 76.6)">100uF/16V</text>
<text x="253.5" y="72.7">C31</text>
<text x="253.5" y="74.5">104</text>
<text x="259.4" y="74.8" transform="rotate(90 259.4 74.8)">D20</text>
<text x="23.9" y="81.5">J19</text>
<text x="42.1" y="81.8" transform="rotate(90 42.1 81.8)">VARISTOR 18V</text>
<text x="43.9" y="81.8" transform="rotate(90 43.9 81.8)">RV1</text>
<text x="49.1" y="81.8" transform="rotate(90 49.1 81.8)">C32 100pF</text>
<text x="54.4" y="81.8" transform="rotate(90 54.4 81.8)">ESD5B5.0ST1-D</text>
<text x="56.1" y="81.8" transform="rotate(90 56.1 81.8)">D21</text>
<text x="61.4" y="78.3" transform="rotate(90 61.4 78.3)">EC10</text>
<text x="61.4" y="83.6" transform="rotate(90 61.4 83.6)">100uF/16V</text>
<text x="69.5" y="81.5">C33</text>
<text x="69.5" y="83.2">104</text>
<text x="161.3" y="81.8" transform="rotate(90 161.3 81.8)">EC11</text>
<text x="259.4" y="80.1" transform="rotate(90 259.4 80.1)">3pi Red LED</text>
<text x="23.9" y="88.5">YW500-02V</text>
<text x="104.6" y="86.7">C34</text>
<text x="104.6" y="88.5">470pF</text>
<text x="120.3" y="85">R75</text>
<text x="120.3" y="86.7">1K3</text>
<text x="161.3" y="87.1" transform="rotate(90 161.3 87.1)">100uF/16V</text>
<text x="169.4" y="85">C35</text>
<text x="169.4" y="86.7">104</text>
<text x="204.4" y="88.5">C36</text>
<text x="220.2" y="86.7">R76</text>
<text x="220.2" y="88.5">1K3</text>
<text x="204.4" y="90.2">470pF</text>
<text x="73" y="107.8">U11</text>
<text x="87" y="107.8">MC33063A</text>
<text x="148.4" y="110.6">T5</text>
<text x="148.4" y="112.7">TP</text>
<text x="115.1" y="116.5">L7</text>
<text x="115.1" y="118.3">100uH/VLP8040T</text>
<text x="136.1" y="116.5">L8</text>
<text x="136.1" y="118.3">1uH/YCDM6045T</text>
<text x="70.1" y="123.9" transform="rotate(90 70.1 123.9)">0R1/LR2728</text>
<text x="71.9" y="123.9" transform="rotate(90 71.9 123.9)">R77</text>
<text x="103.4" y="123.9" transform="rotate(90 103.4 123.9)">SS24/DO-214AA</text>
<text x="105.2" y="123.9" transform="rotate(90 105.2 123.9)">D22</text>
<text x="113.3" y="123.5">C37</text>
<text x="113.3" y="125.3">330pF</text>
<text x="113.3" y="130.6">R80</text>
<text x="120.3" y="127">R78</text>
<text x="120.3" y="128.8">0R</text>
<text x="129.7" y="130.9" transform="rotate(90 129.7 130.9)">EC12</text>
<text x="145.5" y="130.9" transform="rotate(90 145.5 130.9)">EC13</text>
<text x="113.3" y="132.3">120R</text>
<text x="120.3" y="134">R79</text>
<text x="120.3" y="135.8">2K2</text>
<text x="129.7" y="136.2" transform="rotate(90 129.7 136.2)">220uF/35V</text>
<text x="137.9" y="132.3">C38</text>
<text x="137.9" y="134">104</text>
<text x="145.5" y="136.2" transform="rotate(90 145.5 136.2)">100uF/16V</text>
<text x="153.6" y="132.3">C39</text>
<text x="153.6" y="134">104</text>
<text x="167.7" y="135.8">J20</text>
<text x="23.9" y="142.8">J21</text>
<text x="42.1" y="143.2" transform="rotate(90 42.1 143.2)">VARISTOR 18V</text>
<text x="43.9" y="143.2" transform="rotate(90 43.9 143.2)">RV2</text>
<text x="49.1" y="143.2" transform="rotate(90 49.1 143.2)">C41 100pF</text>
<text x="54.4" y="143.2" transform="rotate(90 54.4 143.2)">ESD5B5.0ST1-D</text>
<text x="56.1" y="143.2" transform="rotate(90 56.1 143.2)">D23</text>
<text x="61.4" y="139.7" transform="rotate(90 61.4 139.7)">EC14</text>
<text x="69.5" y="142.8">C40</text>
<text x="167.7" y="142.8">5267-2P</text>
<text x="23.9" y="149.8">5267-2P</text>
<text x="61.4" y="144.9" transform="rotate(90 61.4 144.9)">100uF/16V</text>
<text x="69.5" y="144.6">104</text>
<text x="104.6" y="148.1">C42</text>
<text x="104.6" y="149.8">470pF</text>
<text x="120.3" y="146.3">R81</text>
<text x="120.3" y="148.1">1K3</text>
</g>
<g font-size="1.6">
<text x="70.9" y="48.2">8</text>
<text x="95.3" y="48.2">1</text>
<text x="136.1" y="51.5">Vout = 5V77</text>
<text x="152.2" y="51.3">VCC+5V</text>
<text x="170.8" y="49.9">8</text>
<text x="195.2" y="49.9">1</text>
<text x="259.1" y="53.1">VCC3V3</text>
<text x="70.9" y="58.7">7</text>
<text x="95.3" y="58.7">2</text>
<text x="236" y="55">Vout = 3V37</text>
<text x="56.5" y="60.1">VIN+12V</text>
<text x="68" y="62.5" transform="rotate(90 68 62.5)">(Rsc)</text>
<text x="102.4" y="63.1" transform="rotate(-90 102.4 63.1)">1</text>
<text x="156.4" y="61.8">VIN+12V</text>
<text x="167.9" y="64.3" transform="rotate(90 167.9 64.3)">(Rsc)</text>
<text x="170.8" y="60.4">7</text>
<text x="195.2" y="60.4">2</text>
<text x="202.3" y="64.8" transform="rotate(-90 202.3 64.8)">1</text>
<text x="102.4" y="71.7" transform="rotate(-90 102.4 71.7)">2</text>
<text x="120.3" y="70.8">(R2)</text>
<text x="70.9" y="72.7">6</text>
<text x="95.3" y="77.9">5</text>
<text x="101" y="76.2">GND</text>
<text x="109.8" y="76.2">GND</text>
<text x="170.8" y="74.4">6</text>
<text x="201" y="78">GND</text>
<text x="202.3" y="73.4" transform="rotate(-90 202.3 73.4)">2</text>
<text x="209.7" y="78">GND</text>
<text x="220.2" y="72.6">(R2)</text>
<text x="256.6" y="75.4" transform="rotate(-90 256.6 75.4)">2</text>
<text x="36.4" y="78.3" transform="rotate(90 36.4 78.3)">12V Power Input</text>
<text x="95.3" y="81.4">3</text>
<text x="195.2" y="79.7">5</text>
<text x="195.2" y="83.2">3</text>
<text x="83.1" y="87.5" transform="rotate(-90 83.1 87.5)">4</text>
<text x="120.3" y="88.3">(R1)</text>
<text x="183" y="89.2" transform="rotate(-90 183 89.2)">4</text>
<text x="256.6" y="85.7" transform="rotate(-90 256.6 85.7)">1</text>
<text x="220.2" y="90.1">(R1)</text>
<text x="155.4" y="98">GND</text>
<text x="262.3" y="98">GND</text>
<text x="70.9" y="109.5">8</text>
<text x="95.3" y="109.5">1</text>
<text x="136.1" y="112.9">Vout = 5V77</text>
<text x="99.3" y="118.1">RC Snubber</text>
<text x="68" y="123.9" transform="rotate(90 68 123.9)">(Rsc)</text>
<text x="70.9" y="120">7</text>
<text x="95.3" y="120">2</text>
<text x="100.7" y="124.4" transform="rotate(-90 100.7 124.4)">1</text>
<text x="169.4" y="120.7">AUX3V3</text>
<text x="127.6" y="129.2" transform="rotate(90 127.6 129.2)">(R2)</text>
<text x="70.9" y="134">6</text>
<text x="95.8" y="137.6">AUX3V3_GNDAUX3V3_GND</text>
<text x="100.7" y="133" transform="rotate(-90 100.7 133)">2</text>
<text x="36.4" y="139.7" transform="rotate(90 36.4 139.7)">12V Power Input</text>
<text x="95.3" y="139.3">5</text>
<text x="95.3" y="142.8">3</text>
<text x="83.1" y="148.8" transform="rotate(-90 83.1 148.8)">4</text>
<text x="120.3" y="149.7">(R1)</text>
<text x="169.4" y="159.3">AUX3V3_GND</text>
<text x="215" y="176.1">Title</text>
<text x="215" y="181.4">Size</text>
<text x="216.7" y="183.1">B</text>
<text x="222" y="181.4">Document Number</text>
<text x="223.7" y="183.1">Base Board : Power Circuit</text>
<text x="272.8" y="181.4">Rev</text>
<text x="274.5" y="183.1">1.0</text>
<text x="215" y="186.6">Date:</text>
<text x="224.1" y="186.6">Friday, September 18, 2015</text>
<text x="250" y="186.6">Sheet</text>
<text x="258.8" y="186.6">4</text>
<text x="264.1" y="186.6">of</text>
<text x="269.3" y="186.6">4</text>
</g>
<g font-size="1.6" fill="#004080">
<text x="73.9" y="49.3">DRIVER</text>
<text x="83.5" y="49.3">COLLECTOR</text>
<text x="173.8" y="51">DRIVER</text>
<text x="183.4" y="51">COLLECTOR</text>
<text x="73.9" y="59.8">Ipk</text>
<text x="86.3" y="59.8">EMITTER</text>
<text x="173.8" y="61.5">Ipk</text>
<text x="186.2" y="61.5">EMITTER</text>
<text x="73.9" y="73.8">VCC</text>
<text x="173.8" y="75.5">VCC</text>
<text x="88.5" y="79">COMP</text>
<text x="91.6" y="82.5">Ct</text>
<text x="188.4" y="80.8">COMP</text>
<text x="30.9" y="84.3">1</text>
<text x="30.9" y="86.1">2</text>
<text x="84.3" y="84.5" transform="rotate(-90 84.3 84.5)">GND</text>
<text x="184.2" y="86.2" transform="rotate(-90 184.2 86.2)">GND</text>
<text x="191.5" y="84.3">Ct</text>
<text x="73.9" y="110.6">DRIVER</text>
<text x="83.5" y="110.6">COLLECTOR</text>
<text x="73.9" y="121.1">Ipk</text>
<text x="86.3" y="121.1">EMITTER</text>
<text x="73.9" y="135.1">VCC</text>
<text x="88.5" y="140.4">COMP</text>
<text x="91.6" y="143.9">Ct</text>
<text x="168.5" y="138.6">1</text>
<text x="168.5" y="140.4">2</text>
<text x="30.9" y="145.6">1</text>
<text x="30.9" y="147.4">2</text>
<text x="84.3" y="145.8" transform="rotate(-90 84.3 145.8)">GND</text>
</g>
<g font-size="1.6" fill="#00f">
<text x="74.8" y="67.3">Vout = 1.25(1+R2/R1)</text>
<text x="174.7" y="69.1">Vout = 1.25(1+R2/R1)</text>
<text x="74.8" y="128.7">Vout = 1.25(1+R2/R1)</text>
</g>
<g font-size="1.3">
<text x="41.5" y="20">5</text>
<text x="94" y="20">4</text>
<text x="146.6" y="20">3</text>
<text x="199.2" y="20">2</text>
<text x="251.8" y="20">1</text>
<text x="13.9" y="42.4">D</text>
<text x="278.5" y="42.4">D</text>
<text x="13.9" y="84">C</text>
<text x="278.5" y="84">C</text>
<text x="13.9" y="125.7">B</text>
<text x="278.5" y="125.7">B</text>
<text x="13.9" y="167.3">A</text>
<text x="278.5" y="167.3">A</text>
<text x="41.5" y="188.3">5</text>
<text x="94" y="188.3">4</text>
<text x="146.6" y="188.3">3</text>
<text x="199.2" y="188.3">2</text>
<text x="251.8" y="188.3">1</text>
</g>
</svg>
